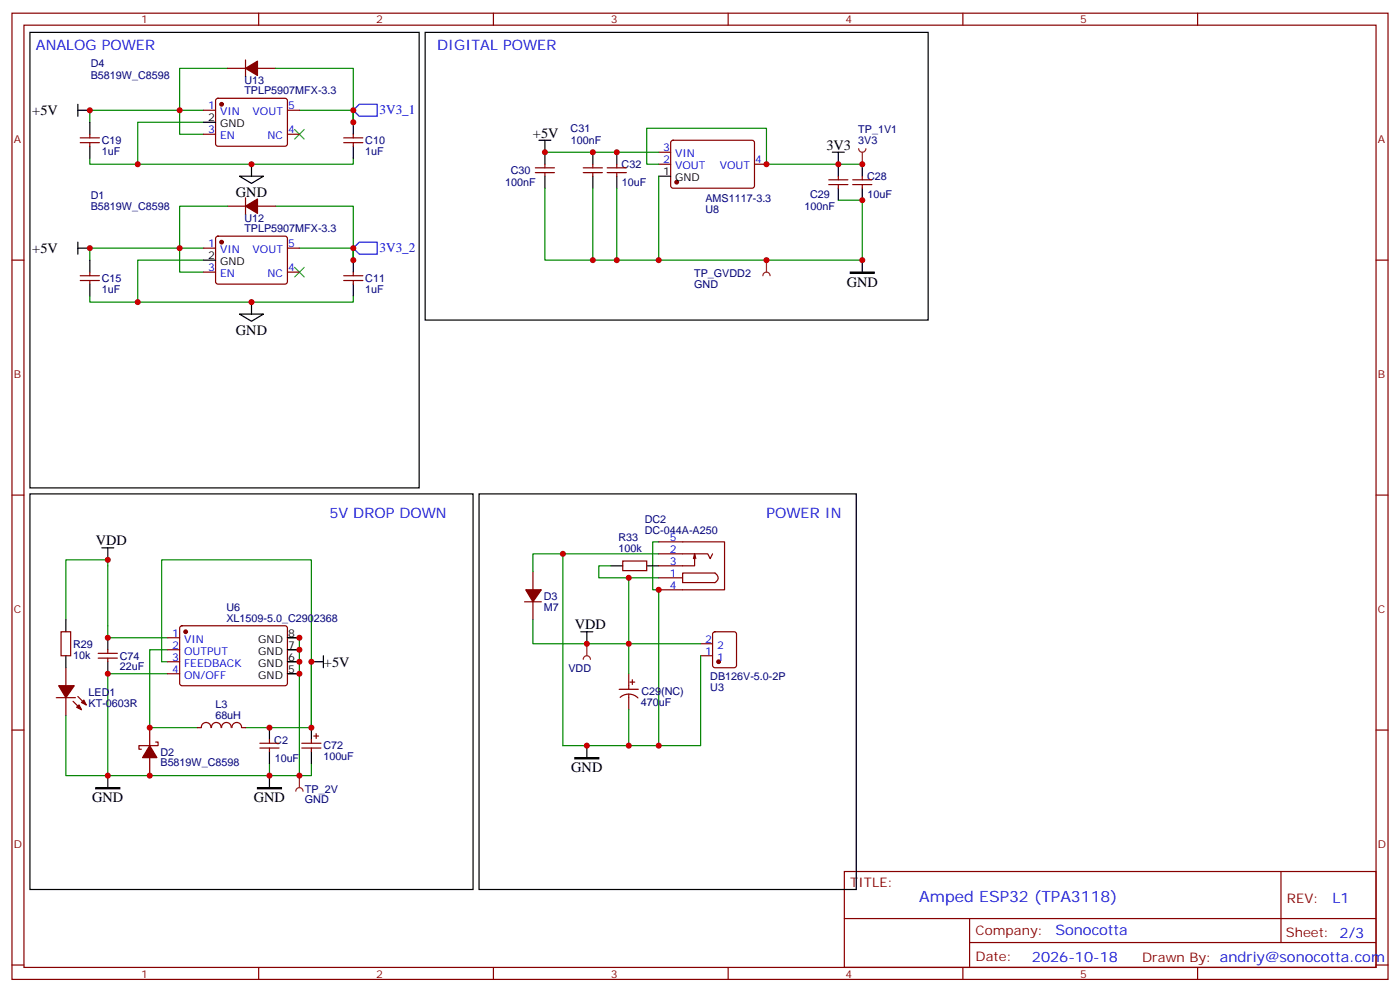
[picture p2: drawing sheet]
<svg xmlns="http://www.w3.org/2000/svg" width="412mm" height="292mm" viewBox="0 0 412 292" stroke-linecap="round" stroke-linejoin="round" font-family="sans-serif">
<g fill="none" stroke="#870000" stroke-width=".35">
<path d="M3.5 3.9h405.4v284.3h-405.4zM7.1 7.4h398.2v277.3h-398.2zM76.2 3.9v3.5M145.3 3.9v3.5M214.5 3.9v3.5M283.6 3.9v3.5M352.8 3.9v3.5M3.5 76.6h3.6M405.3 76.6h3.6M3.5 145.7h3.6M405.3 145.7h3.6M154.5 177.1h5"/>
<path d="M157 168.3v5.3M157 177.1v5.3M183.4 165.1h7.1v2.8h-7.1zM28.9 193.7h5.7M28.9 192.3h5.7M31.7 191.2v1.1M31.7 193.7v1M185.2 198.3v4.5M3.5 214.8h3.6M182.4 202.8h5.6M182.7 205.2a3.8 3.8 0 0 1 5.2 .2M185.2 204.3v4.5"/>
<path d="M185.6 200.7h1.4M186.3 200v1.4M405.3 214.8h3.6M248.7 256.5h156.6v28.2h-156.6zM377.3 256.5v20.9M248.7 270.3h156.5M285.6 277.4h119.6M285.6 270.3v14.1M3.5 284h3.6M76.2 284.7v3.5M145.3 284.7v3.5M214.5 284.7v3.5"/>
<path d="M283.6 284.7v3.5M352.8 284.7v3.5M405.3 284h3.6"/>
</g>
<path d="M8.8 145.3h130.5v116.5h-130.5zM141.1 145.3h111.1v116.5h-111.1zM179.9 166.5h3.5M190.5 166.5h3.5M31.7 187.7v3.5M31.7 194.7v3.6M171.1 185.9h3.5M172.9 185.9v3.5M172.9 219.4v3.6M31.7 228.2v3.6M79.4 228.2v3.6" fill="none" stroke="#000" stroke-width=".35"/>
<g fill="none" stroke="#008700" stroke-width=".35">
<path d="M194 159.5h-1.7v14.1h1.7v45.8h-28.2v-56.4h28.2M31.7 166.5v-1.8h-12.3v17.7M165.8 163h-8.8v5.3M194 170h-8.8v19.4M31.7 187.7h17.7M47.6 194.7h1.8M49.4 198.3h-17.7v29.9h47.7M49.4 191.2h-5.3v22.9h14.1M84.7 187.7h3.5v40.5M84.7 191.2h3.5M84.7 194.7h3.5M84.7 198.3h3.5"/>
<path d="M91.7 194.7v19.4h-19.4M157 182.4v7h28.2M185.2 189.4v8.9M185.2 208.8v10.6M79.4 224.7v3.5M91.7 224.7v3.5h-12.3"/>
</g>
<path d="M28.2 231.8h7.1v.3h-7.1zM75.8 231.8h7.1v.3h-7.1zM169.3 223h7.1v.3h-7.1z" fill="#000" stroke="#000" stroke-width=".35"/>
<path d="M154.9 173.6h4.6l-2.5 3.5z" fill="#870000" stroke="#870000" stroke-width=".35"/>
<path d="M87.1 232.8a1.06 1.06 0 0 1 1.1-1 1.06 1.06 0 0 1 1.1 1M88.2 228.2v3.6" fill="none" stroke="#8c2424" stroke-width=".35"/>
<circle cx="88.2" cy="228.2" r=".18" fill="#8c2424"/>
<path d="M31.7 166.5v21.2M179.9 166.5h-3.5v3.5h8.8M47.6 194.7v-30h44.1v49.4" fill="none" stroke="#008700" stroke-width=".35"/>
<path d="M30 161.2h3.5M31.7 161.2v3.5" fill="none" stroke="#000" stroke-width=".35"/>
<path d="M194 159.5h19.4v14.1h-19.4M194 163h14.5l.7 1.4 .7-1.4M194 170h7.1M201.1 168.6l9.6 .1a1.6 1.6 0 0 1 .6 2.1l-.7 .6h-9.5zM204.6 163v3.5h-10.6M204.6 163l-.3 1.4M204.6 163l.4 1.4" fill="none" stroke="#870000" stroke-width=".35"/>
<path d="M171.8 194a1.06 1.06 0 0 1 1.1-1 1.06 1.06 0 0 1 1 1M172.9 189.4v3.6" fill="none" stroke="#8c2424" stroke-width=".35"/>
<circle cx="172.9" cy="189.4" r=".18" fill="#8c2424"/>
<g fill="none" stroke="#870000" stroke-width=".35">
<path d="M72.3 17.6v5M26.5 39.5v1.1M67 20.1h5.3M75.8 20.1h5.3M104.1 39.5v1.1M23.6 42h5.7M23.6 40.6h5.7M26.5 42v1M72.3 58.2v4.9M101.2 42h5.7M101.2 40.6h5.7M104.1 42v1"/>
<path d="M67 60.7h5.3M75.8 60.7h5.3M23.6 82.5h5.7M23.6 81.1h5.7M26.5 80.1v1M26.5 82.5v1.1M101.2 82.5h5.7M101.2 81.1h5.7M104.1 80.1v1M104.1 82.5v1.1M49.4 187.7h3.5M49.4 191.2h3.5"/>
<path d="M49.4 194.7h3.5M49.4 198.3h3.5M53.2 184.4l.4-.3 30.6 .1 .5 .7-.1 16.5-.6 .4-30.7-.1-.4-.6v-16.2zM44.1 214.1v5.3M45.9 218.4h.7v1h-5.7v1.1h.7M88.9 218.7h5.6M91.7 217.7v1M92.4 216.6h1.4M93.1 215.9v1.4M44.1 223v5.2M88.9 220.1h5.6M91.7 220.1v1.1"/>
</g>
<g fill="#870000" stroke="#870000" stroke-width=".35">
<path d="M44.1 219.4l2.1 3.6h-4.2z"/>
<path d="M72.3 20.1l3.5-2.1v4.2z"/>
<path d="M72.3 60.7l3.5-2.1v4.2z"/>
<circle cx="54.7" cy="185.9" r=".53"/>
</g>
<g fill="none" stroke="#000" stroke-width=".35">
<path d="M8.8 9.5h114.7v134.1h-114.7zM22.9 32.5h3.6M22.9 30.7v3.5M26.5 36v3.5M104.1 36v3.5M26.5 43v3.6M70.6 51.9h7l-3.5 2.1zM74.1 48.3v3.6M104.1 43v3.6M22.9 71.3v3.5M22.9 73h3.6M26.5 76.6v3.5"/>
<path d="M104.1 76.6v3.5M26.5 83.6v3.5M70.6 92.4h7l-3.5 2.1zM74.1 88.9v3.5M104.1 83.6v3.5M84.7 198.3h3.5M84.7 194.7h3.5M84.7 191.2h3.5M84.7 187.7h3.5M91.7 194.7h3.5M95.2 193v3.5M91.7 214.1v3.6"/>
<path d="M91.7 221.2v3.5"/>
</g>
<g fill="none" stroke="#008700" stroke-width=".35">
<path d="M60 36h-19.4v12.3M60 32.5h-33.5v3.5M67 20.1h-14.1v19.4h7.1M81.1 20.1h23v15.9M88.2 32.5h15.9v3.5M104.1 32.5v3.5M26.5 46.6v1.7h77.6v-1.7M60 76.6h-19.4v12.3M60 73h-33.5v3.6M67 60.7h-14.1v19.4h7.1M81.1 60.7h23v15.9M88.2 73h15.9v3.6"/>
<path d="M104.1 73v3.6M26.5 87.1v1.8h77.6v-1.8"/>
</g>
<path d="M86.8 38.1l2.8 2.8M89.6 38.1l-2.8 2.8M86.8 78.7l2.8 2.8M89.6 78.7l-2.8 2.8" fill="none" stroke="#3c3" stroke-width=".35"/>
<path d="M105.8 30.7h5.3v3.5h-5.3l-1.7-1.7zM104.1 73l1.7-1.7h5.3v3.5h-5.3z" fill="none" stroke="#00f" stroke-width=".35"/>
<path d="M225.8 76.6v3.5M224.7 81.1a1.06 1.06 0 0 1 1.1-1 1.06 1.06 0 0 1 1 1" fill="none" stroke="#8c2424" stroke-width=".35"/>
<circle cx="225.8" cy="76.6" r=".18" fill="#8c2424"/>
<path d="M225.8 48.3h21.1" fill="none" stroke="#008700" stroke-width=".35"/>
<path d="M252.9 43.7a1.06 1.06 0 0 0 1.1 1.1 1.06 1.06 0 0 0 1.1-1.1M254 44.8v3.5" fill="none" stroke="#8c2424" stroke-width=".35"/>
<circle cx="254" cy="48.3" r=".18" fill="#8c2424"/>
<path d="M160.5 44.8h33.5M160.5 55.4v21.2h93.5v-17.7h-7.1M174.6 55.4v21.2M181.7 55.4v21.2M194 51.9v24.7M194 48.3h-3.5v-10.6h35.3v10.6M246.9 48.3h7.1M185.2 189.4h21.2M206.4 193v26.4h-12.4M19.4 210.6v17.6h12.3" fill="none" stroke="#008700" stroke-width=".35"/>
<g fill="none" stroke="#000" stroke-width=".35">
<path d="M125.2 9.5h148.2v84.7h-148.2zM60 36h3.5M158.7 41.3h3.6M160.5 41.3v7M160.5 51.9v3.5M174.6 44.8v3.5M174.6 51.9v3.5M181.7 44.8v3.5M181.7 51.9v3.5M194 51.9h3.6M245.2 44.8h3.5M246.9 44.8v7.1"/>
<path d="M246.9 55.4v3.5M254 48.3v3.6M254 55.4v3.5M60 76.6h3.5M254 76.6v3.5M19.4 182.4v3.5M19.4 193v3.5M79.4 214.1v3.6M79.4 221.2v3.5"/>
</g>
<g fill="none" stroke="#870000" stroke-width=".35">
<path d="M60 32.5h3.5M60 39.5h3.5M63.7 29.1l.5-.2 20 .1 .5 .6-.1 13-.6 .4h-20.1l-.4-.7v-12.7zM84.7 32.5h3.5M84.7 39.5h3.5M157.7 50.8h5.6M157.7 49.4h5.6M160.5 48.3v1.1M160.5 50.8v1.1M171.8 50.8h5.6M171.8 49.4h5.6M174.6 48.3v1.1"/>
<path d="M174.6 50.8v1.1M178.9 50.8h5.6M178.9 49.4h5.6M181.7 48.3v1.1M181.7 50.8v1.1M194 48.3h3.6M194 44.8h3.6M197.8 41.5l.5-.2h23.5l.4 .7v13l-.7 .4-23.5-.1-.4-.6v-12.7zM222.2 48.3h3.6M244.1 54.3h5.7M244.1 52.9h5.7M246.9 51.9v1"/>
<path d="M246.9 54.3v1.1M251.2 54.3h5.6M251.2 52.9h5.6M254 51.9v1M254 54.3v1.1M60 73h3.5M63.7 69.7l.5-.2 20 .1 .5 .6-.1 13-.6 .4-20.1-.1-.4-.6v-12.7zM84.7 73h3.5M60 80.1h3.5M84.7 80.1h3.5M18 185.9h2.8v7.1h-2.8zM19.4 196.5v5.3"/>
<path d="M206.4 193h3.5M206.4 189.4h3.5M210.1 186.1l.5-.2h5.7l.6 .4 .1 9.5-.5 .6-5.9 .1-.6-.5-.1-9.4zM16.6 205.3h5.6M19.4 205.3v5.3M21.5 206.4l2.5 2.4M22.9 205l2.5 2.4M58.2 214.1h1.1M59.3 214.1a1.41 1.41 0 0 1 1.4-1.5 1.41 1.41 0 0 1 1.4 1.5M62.3 214.1a1.41 1.41 0 0 1 1.4-1.5 1.41 1.41 0 0 1 1.4 1.5M65.3 214.1a1.41 1.41 0 0 1 1.4-1.5 1.41 1.41 0 0 1 1.4 1.5M68.3 214.1a1.41 1.41 0 0 1 1.4-1.5 1.41 1.41 0 0 1 1.4 1.5"/>
<path d="M71.3 214.1h1M76.6 218.7h5.6M79.4 217.7v1M76.6 220.1h5.6M79.4 220.1v1.1"/>
</g>
<path d="M250.5 80.1h7v.3h-7z" fill="#000" stroke="#000" stroke-width=".35"/>
<g fill="#870000" stroke="#870000" stroke-width=".35">
<path d="M22.6 208.1l.7-.7 .7 1.4z"/>
<path d="M24 206.7l.7-.7 .7 1.4z"/>
<path d="M17.3 201.8h4.6l-2.5 3.5z"/>
<circle cx="199.3" cy="53.6" r=".53"/>
<circle cx="65.3" cy="71.3" r=".53"/>
<circle cx="65.3" cy="30.7" r=".53"/>
<circle cx="211.7" cy="194.7" r=".53"/>
</g>
<g fill="#c00">
<circle cx="172.9" cy="219.4" r=".88"/>
<circle cx="172.9" cy="189.4" r=".88"/>
<circle cx="91.7" cy="214.1" r=".88"/>
<circle cx="185.2" cy="189.4" r=".88"/>
<circle cx="185.2" cy="219.4" r=".88"/>
<circle cx="185.2" cy="170" r=".88"/>
<circle cx="165.8" cy="163" r=".88"/>
<circle cx="79.4" cy="228.2" r=".88"/>
<circle cx="31.8" cy="228.2" r=".88"/>
<circle cx="88.2" cy="228.2" r=".88"/>
<circle cx="88.2" cy="191.2" r=".88"/>
<circle cx="88.2" cy="194.7" r=".88"/>
<circle cx="88.2" cy="198.3" r=".88"/>
<circle cx="31.8" cy="187.7" r=".88"/>
<circle cx="31.8" cy="198.3" r=".88"/>
<circle cx="91.7" cy="194.7" r=".88"/>
<circle cx="194" cy="173.6" r=".88"/>
<circle cx="44.1" cy="214.1" r=".88"/>
<circle cx="44.1" cy="228.2" r=".88"/>
<circle cx="88.2" cy="187.7" r=".88"/>
<circle cx="26.5" cy="32.5" r=".88"/>
<circle cx="52.9" cy="32.5" r=".88"/>
<circle cx="104.1" cy="32.5" r=".88"/>
<circle cx="104.1" cy="73" r=".88"/>
<circle cx="52.9" cy="73" r=".88"/>
<circle cx="26.5" cy="73" r=".88"/>
<circle cx="74.1" cy="48.3" r=".88"/>
<circle cx="40.6" cy="48.3" r=".88"/>
<circle cx="74.1" cy="88.9" r=".88"/>
<circle cx="40.6" cy="88.9" r=".88"/>
<circle cx="104.1" cy="36" r=".88"/>
<circle cx="104.1" cy="76.6" r=".88"/>
<circle cx="254" cy="48.3" r=".88"/>
<circle cx="174.6" cy="44.8" r=".88"/>
<circle cx="160.5" cy="44.8" r=".88"/>
<circle cx="246.9" cy="48.3" r=".88"/>
<circle cx="254" cy="58.9" r=".88"/>
<circle cx="181.7" cy="44.8" r=".88"/>
<circle cx="225.8" cy="48.3" r=".88"/>
<circle cx="254" cy="76.6" r=".88"/>
<circle cx="225.8" cy="76.6" r=".88"/>
<circle cx="174.6" cy="76.6" r=".88"/>
<circle cx="181.7" cy="76.6" r=".88"/>
<circle cx="194" cy="76.6" r=".88"/>
<circle cx="31.8" cy="164.7" r=".88"/>
<circle cx="194" cy="219.4" r=".88"/>
<circle cx="79.4" cy="214.1" r=".88"/>
</g>
<text font-size="4.6" fill="#00f" x="270.8" y="265.5">Amped ESP32 (TPA3118)</text>
<g font-size="4.2" fill="#00f">
<text x="10.6" y="14.8">ANALOG POWER</text>
<text x="128.8" y="14.8">DIGITAL POWER</text>
<text x="97" y="152.4">5V DROP DOWN</text>
<text x="225.8" y="152.4">POWER IN</text>
<text x="392.5" y="265.7">L1</text>
<text x="310.9" y="275.3">Sonocotta</text>
<text x="304" y="283.1">2026-10-18</text>
</g>
<g font-size="4.2">
<text x="9.5" y="33.9">+5V</text>
<text x="157" y="40.6">+5V</text>
<text x="243.4" y="44.1">3V3</text>
<text x="69.5" y="57.9">GND</text>
<text x="9.5" y="74.4">+5V</text>
<text x="249.4" y="84.4">GND</text>
<text x="69.5" y="98.5">GND</text>
<text x="28.2" y="160.5">VDD</text>
<text x="169.3" y="185.2">VDD</text>
<text x="95.4" y="196.2">+5V</text>
<text x="168.3" y="227.2">GND</text>
<text x="27.2" y="236">GND</text>
<text x="74.8" y="236">GND</text>
</g>
<g font-size="3.9" fill="#00f">
<text x="111.8" y="33.5">3V3_1</text>
<text x="111.8" y="74.2">3V3_2</text>
</g>
<g font-size="3.9" fill="#800">
<text x="250.5" y="261.1">TITLE:</text>
<text x="379.1" y="265.7">REV:</text>
<text x="287.4" y="275.3">Company:</text>
<text x="378.7" y="275.9">Sheet: 2/3</text>
<text x="287.4" y="282.9">Date:</text>
<text x="336.4" y="283">Drawn By: andriy@sonocotta.com</text>
</g>
<g font-size="3.2" fill="#800">
<text x="41.6" y="6.9">1</text>
<text x="110.8" y="6.9">2</text>
<text x="179.9" y="6.9">3</text>
<text x="249.1" y="6.9">4</text>
<text x="318.2" y="6.9">5</text>
<text x="4.1" y="42">A</text>
<text x="405.9" y="42">A</text>
<text x="4.1" y="111.1">B</text>
<text x="405.9" y="111.1">B</text>
<text x="4.1" y="180.3">C</text>
<text x="405.9" y="180.3">C</text>
<text x="4.1" y="249.4">D</text>
<text x="405.9" y="249.4">D</text>
<text x="41.6" y="287.7">1</text>
<text x="110.8" y="287.7">2</text>
<text x="179.9" y="287.7">3</text>
<text x="249.1" y="287.7">4</text>
<text x="318.2" y="287.7">5</text>
</g>
<g font-size="3.2" fill="#000080">
<text x="26.7" y="23.1">B5819W_C8598</text>
<text x="26.7" y="19.8">D4</text>
<text x="72" y="27.8">TPLP5907MFX-3.3</text>
<text x="72" y="24.7">U13</text>
<text x="168.1" y="38.9">C31</text>
<text x="252.8" y="39.2">TP_1V1</text>
<text x="30" y="45.7">1uF</text>
<text x="30" y="42.5">C19</text>
<text x="107.6" y="45.7">1uF</text>
<text x="107.6" y="42.5">C10</text>
<text x="168.2" y="42.4">100nF</text>
<text x="252.8" y="42.4">3V3</text>
<text x="150.4" y="51.2">C30</text>
<text x="183.1" y="49.5">C32</text>
<text x="255.4" y="53">C28</text>
<text x="26.7" y="58.5">D1</text>
<text x="148.8" y="54.8">100nF</text>
<text x="183.2" y="54.8">10uF</text>
<text x="207.8" y="59.4">AMS1117-3.3</text>
<text x="238.6" y="58.3">C29</text>
<text x="255.5" y="58.3">10uF</text>
<text x="26.7" y="61.8">B5819W_C8598</text>
<text x="72" y="65.2">U12</text>
<text x="207.8" y="62.7">U8</text>
<text x="237" y="61.8">100nF</text>
<text x="72" y="68.3">TPLP5907MFX-3.3</text>
<text x="30" y="83.1">C15</text>
<text x="107.6" y="83.1">C11</text>
<text x="204.5" y="81.6">TP_GVDD2</text>
<text x="30" y="86.3">1uF</text>
<text x="107.6" y="86.3">1uF</text>
<text x="204.5" y="84.7">GND</text>
<text x="189.9" y="153.9">DC2</text>
<text x="182.2" y="159.2">R33</text>
<text x="189.9" y="157.1">DC-044A-A250</text>
<text x="182.2" y="162.4">100k</text>
<text x="66.7" y="179.9">U6</text>
<text x="160.2" y="179.7">M7</text>
<text x="160.2" y="176.5">D3</text>
<text x="66.7" y="183.1">XL1509-5.0_C2902368</text>
<text x="21.5" y="190.6">R29</text>
<text x="21.5" y="193.9">10k</text>
<text x="35.3" y="197.3">22uF</text>
<text x="35.3" y="194.1">C74</text>
<text x="167.4" y="197.6">VDD</text>
<text x="209.2" y="200.2">DB126V-5.0-2P</text>
<text x="209.2" y="203.3">U3</text>
<text x="26.1" y="208">KT-0603R</text>
<text x="26.1" y="204.7">LED1</text>
<text x="63.4" y="208.4">L3</text>
<text x="188.7" y="207.9">470uF</text>
<text x="188.9" y="204.6">C29(NC)</text>
<text x="63.4" y="211.6">68uH</text>
<text x="80.8" y="218.8">C2</text>
<text x="95.2" y="220.5">C72</text>
<text x="47.3" y="225.5">B5819W_C8598</text>
<text x="47.3" y="222.3">D2</text>
<text x="80.9" y="224.1">10uF</text>
<text x="95.2" y="223.8">100uF</text>
<text x="89.8" y="233.3">TP_2V</text>
<text x="89.8" y="236.4">GND</text>
</g>
<g font-size="3.2" fill="#00f">
<text x="61.3" y="32.1">1</text>
<text x="64.8" y="33.9">VIN</text>
<text x="74.4" y="33.9">VOUT</text>
<text x="84.8" y="32.1">5</text>
<text x="61.3" y="39.2">3</text>
<text x="64.8" y="40.9">EN</text>
<text x="78.8" y="40.9">NC</text>
<text x="84.8" y="39.2">4</text>
<text x="195.4" y="48">2</text>
<text x="195.4" y="44.4">3</text>
<text x="198.9" y="46.2">VIN</text>
<text x="222.4" y="48">4</text>
<text x="198.9" y="49.7">VOUT</text>
<text x="212" y="49.7">VOUT</text>
<text x="61.3" y="72.7">1</text>
<text x="64.8" y="74.4">VIN</text>
<text x="74.4" y="74.4">VOUT</text>
<text x="84.8" y="72.7">5</text>
<text x="61.3" y="79.7">3</text>
<text x="64.8" y="81.5">EN</text>
<text x="78.8" y="81.5">NC</text>
<text x="84.8" y="79.7">4</text>
<text x="197.3" y="159.1">5</text>
<text x="197.3" y="166.2">3</text>
<text x="197.3" y="162.6">2</text>
<text x="197.3" y="173.2">4</text>
<text x="197.3" y="169.7">1</text>
<text x="50.7" y="187.3">1</text>
<text x="50.7" y="190.9">2</text>
<text x="54.2" y="189.1">VIN</text>
<text x="207.7" y="189.1">2</text>
<text x="211.2" y="190.9">2</text>
<text x="50.7" y="194.4">3</text>
<text x="50.7" y="197.9">4</text>
<text x="54.2" y="192.6">OUTPUT</text>
<text x="54.2" y="196.1">FEEDBACK</text>
<text x="207.7" y="192.6">1</text>
<text x="211.2" y="194.4">1</text>
<text x="54.2" y="199.7">ON/OFF</text>
</g>
<g font-size="3.2">
<text x="61.3" y="35.6">2</text>
<text x="64.8" y="37.4">GND</text>
<text x="195.4" y="51.5">1</text>
<text x="198.9" y="53.3">GND</text>
<text x="61.3" y="76.2">2</text>
<text x="64.8" y="78">GND</text>
<text x="76.1" y="189.1">GND</text>
<text x="84.8" y="190.9">7</text>
<text x="84.8" y="187.3">8</text>
<text x="76.1" y="196.1">GND</text>
<text x="76.1" y="192.6">GND</text>
<text x="84.8" y="197.9">5</text>
<text x="84.8" y="194.4">6</text>
<text x="76.1" y="199.7">GND</text>
</g>
</svg>
